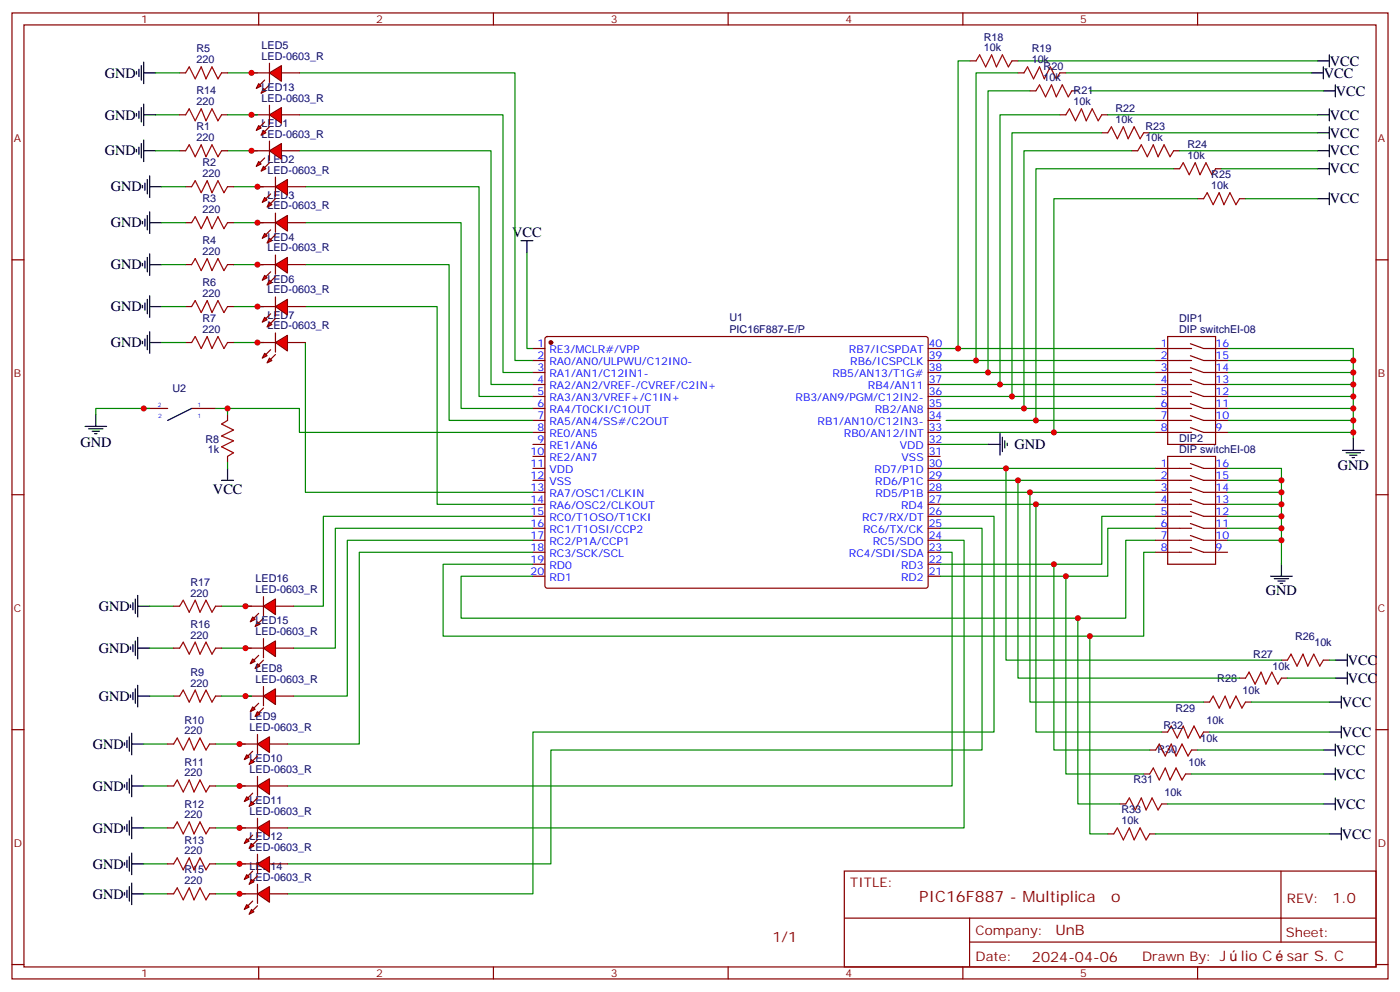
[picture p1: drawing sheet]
<svg xmlns="http://www.w3.org/2000/svg" width="412mm" height="292mm" viewBox="0 0 412 292" stroke-linecap="round" stroke-linejoin="round" font-family="sans-serif">
<g fill="none" stroke="#870000" stroke-width=".35">
<path d="M3.5 3.8h405.4v284.3h-405.4zM7.1 7.3h398.2v277.3h-398.2zM76.2 3.8v3.5M145.3 3.8v3.5M214.5 3.8v3.5M283.6 3.8v3.5M352.8 3.8v3.5M3.5 76.5h3.6M405.3 76.5h3.6M3.5 145.6h3.6M405.3 145.6h3.6M51.2 178.4h1.7"/>
<path d="M63.5 178.4h1.8M3.5 214.8h3.6M405.3 214.8h3.6M248.7 256.4h156.6v28.2h-156.6zM377.3 256.4v20.9M248.7 270.2h156.5M285.6 277.3h119.6M285.6 270.2v14.2M3.5 283.9h3.6M76.2 284.6v3.5M145.3 284.6v3.5M214.5 284.6v3.5"/>
<path d="M283.6 284.6v3.5M352.8 284.6v3.5M405.3 283.9h3.6"/>
</g>
<path d="M157 159h-54.7v45.9h-15.9M157 155.5h-58.2v35.3h-12.4M157 152h-61.8v26.4h-8.8M276.9 152h15.9v63.5h-135.8v47.6h-72.3M276.9 155.5h12.4v65.3h-127v33.5h-77.6M276.9 159h7.1v84.7h-199.3M44.1 178.4h7.1M65.3 178.4h8.8M157 162.6h-51.2v56.4h-21.1M276.9 162.6h3.6v68.8h-195.8" fill="none" stroke="#008700" stroke-width=".35"/>
<path d="M38.5 178.1v.7M39.2 177.4v2.1M39.9 176.3v4.3M40.6 178.4h3.5M40.6 175.3v6.3" fill="none" stroke="#000" stroke-width=".35"/>
<path d="M52.9 178.4l1.1-1.7 1.7 3.5 1.8-3.5 1.4 3.5 1.8-3.5 1.7 3.5 1.1-1.8" fill="none" stroke="#a10000" stroke-width=".35"/>
<g fill="#f00" stroke="#870000" stroke-width=".35">
<path d="M77.6 178.4l3.5-2.1v4.6z"/>
<path d="M77.6 175.6v5.7z"/>
</g>
<g fill="#870000" stroke="#870000" stroke-width=".35">
<path d="M77.6 182l-1.4 1.4z"/>
<path d="M76.2 180.6l-1.4 1.4z"/>
</g>
<g fill="#f00" stroke="#870000" stroke-width=".35">
<path d="M75.8 183l.8 .7-1.5 .7z"/>
<path d="M74.4 181.6l.7 .7-1.4 .7z"/>
</g>
<path d="M72.3 178.4h5.3M81.1 178.4h5.3M51.2 190.8h1.7M63.5 190.8h1.8" fill="none" stroke="#870000" stroke-width=".35"/>
<path d="M44.1 190.8h7.1M65.3 190.8h8.8" fill="none" stroke="#008700" stroke-width=".35"/>
<path d="M38.5 190.4v.7M39.2 189.7v2.1M39.9 188.7v4.2M40.6 190.8h3.5M40.6 187.6v6.4" fill="none" stroke="#000" stroke-width=".35"/>
<path d="M52.9 190.8l1.1-1.8 1.7 3.5 1.8-3.5 1.4 3.5 1.8-3.5 1.7 3.5 1.1-1.7" fill="none" stroke="#a10000" stroke-width=".35"/>
<g fill="#f00" stroke="#870000" stroke-width=".35">
<path d="M77.6 190.8l3.5-2.1v4.6z"/>
<path d="M77.6 188v5.6z"/>
</g>
<g fill="#870000" stroke="#870000" stroke-width=".35">
<path d="M77.6 194.3l-1.4 1.4z"/>
<path d="M76.2 192.9l-1.4 1.4z"/>
</g>
<g fill="#f00" stroke="#870000" stroke-width=".35">
<path d="M75.8 195.4l.8 .7-1.5 .7z"/>
<path d="M74.4 194l.7 .7-1.4 .7z"/>
</g>
<path d="M72.3 190.8h5.3M81.1 190.8h5.3M49.4 263.1h1.8M61.7 263.1h1.8" fill="none" stroke="#870000" stroke-width=".35"/>
<path d="M42.3 263.1h7.1M63.5 263.1h8.8" fill="none" stroke="#008700" stroke-width=".35"/>
<path d="M38.8 259.9v6.4M36.7 262.7v.8M37.4 262v2.2M38.1 261v4.2M38.8 263.1h3.5" fill="none" stroke="#000" stroke-width=".35"/>
<path d="M51.2 263.1l1-1.8 1.8 3.6 1.7-3.6 1.4 3.6 1.8-3.6 1.8 3.6 1-1.8" fill="none" stroke="#a10000" stroke-width=".35"/>
<g fill="#f00" stroke="#870000" stroke-width=".35">
<path d="M75.8 263.1l3.6-2.1v4.6z"/>
<path d="M75.8 260.3v5.6z"/>
</g>
<g fill="#870000" stroke="#870000" stroke-width=".35">
<path d="M75.8 266.6l-1.4 1.4z"/>
<path d="M74.4 265.2l-1.4 1.4z"/>
</g>
<g fill="#f00" stroke="#870000" stroke-width=".35">
<path d="M74.1 267.7l.7 .7-1.4 .7z"/>
<path d="M72.7 266.3l.7 .7-1.4 .7z"/>
</g>
<path d="M49.4 254.3h1.8M61.7 254.3h1.8M70.6 263.1h5.2M79.4 263.1h5.3" fill="none" stroke="#870000" stroke-width=".35"/>
<path d="M42.3 254.3h7.1M63.5 254.3h8.8" fill="none" stroke="#008700" stroke-width=".35"/>
<path d="M36.7 253.9v.7M37.4 253.2v2.1M38.1 252.2v4.2M38.8 254.3h3.5M38.8 251.1v6.4" fill="none" stroke="#000" stroke-width=".35"/>
<path d="M51.2 254.3l1-1.8 1.8 3.5 1.7-3.5 1.4 3.5 1.8-3.5 1.8 3.5 1-1.7" fill="none" stroke="#a10000" stroke-width=".35"/>
<g fill="#f00" stroke="#870000" stroke-width=".35">
<path d="M75.8 254.3l3.6-2.1v4.6z"/>
<path d="M75.8 251.5v5.6z"/>
</g>
<g fill="#870000" stroke="#870000" stroke-width=".35">
<path d="M75.8 257.8l-1.4 1.4z"/>
<path d="M73 257.8l1.4-1.4z"/>
</g>
<g fill="#f00" stroke="#870000" stroke-width=".35">
<path d="M74.1 258.9l.7 .7-1.4 .7z"/>
<path d="M72.7 257.5l.7 .7-1.4 .7z"/>
</g>
<path d="M49.4 243.7h1.8M61.7 243.7h1.8M70.6 254.3h5.2M79.4 254.3h5.3" fill="none" stroke="#870000" stroke-width=".35"/>
<path d="M42.3 243.7h7.1M63.5 243.7h8.8" fill="none" stroke="#008700" stroke-width=".35"/>
<path d="M36.7 243.3v.8M37.4 242.6v2.2M38.1 241.6v4.2M38.8 243.7h3.5M38.8 240.5v6.4" fill="none" stroke="#000" stroke-width=".35"/>
<path d="M51.2 243.7l1-1.8 1.8 3.6 1.7-3.6 1.4 3.6 1.8-3.6 1.8 3.6 1-1.8" fill="none" stroke="#a10000" stroke-width=".35"/>
<g fill="#f00" stroke="#870000" stroke-width=".35">
<path d="M75.8 243.7l3.6-2.1v4.6z"/>
<path d="M75.8 240.9v5.6z"/>
</g>
<g fill="#870000" stroke="#870000" stroke-width=".35">
<path d="M75.8 247.2l-1.4 1.4z"/>
<path d="M73 247.2l1.4-1.4z"/>
</g>
<g fill="#f00" stroke="#870000" stroke-width=".35">
<path d="M74.1 248.3l.7 .7-1.4 .7z"/>
<path d="M72.7 246.9l.7 .7-1.4 .7z"/>
</g>
<path d="M49.4 231.4h1.8M61.7 231.4h1.8M70.6 243.7h5.2M79.4 243.7h5.3" fill="none" stroke="#870000" stroke-width=".35"/>
<path d="M42.3 231.4h7.1M63.5 231.4h8.8" fill="none" stroke="#008700" stroke-width=".35"/>
<path d="M36.7 231v.7M37.4 230.3v2.1M38.1 229.2v4.3M38.8 231.4h3.5M38.8 228.2v6.3" fill="none" stroke="#000" stroke-width=".35"/>
<path d="M51.2 231.4l1-1.8 1.8 3.5 1.7-3.5 1.4 3.5 1.8-3.5 1.8 3.5 1-1.7" fill="none" stroke="#a10000" stroke-width=".35"/>
<g fill="#f00" stroke="#870000" stroke-width=".35">
<path d="M75.8 231.4l3.6-2.2v4.6z"/>
<path d="M75.8 228.5v5.7z"/>
</g>
<g fill="#870000" stroke="#870000" stroke-width=".35">
<path d="M75.8 234.9l-1.4 1.4z"/>
<path d="M74.4 233.5l-1.4 1.4z"/>
</g>
<g fill="#f00" stroke="#870000" stroke-width=".35">
<path d="M74.1 235.9l.7 .7-1.4 .7z"/>
<path d="M72.7 234.5l.7 .7-1.4 .7z"/>
</g>
<path d="M49.4 219h1.8M61.7 219h1.8M70.6 231.4h5.2M79.4 231.4h5.3" fill="none" stroke="#870000" stroke-width=".35"/>
<path d="M42.3 219h7.1M63.5 219h8.8" fill="none" stroke="#008700" stroke-width=".35"/>
<path d="M36.7 218.7v.7M37.4 217.9v2.2M38.1 216.9v4.2M38.8 219h3.5M38.8 215.8v6.4" fill="none" stroke="#000" stroke-width=".35"/>
<path d="M51.2 219l1-1.8 1.8 3.6 1.7-3.6 1.4 3.6 1.8-3.6 1.8 3.6 1-1.8" fill="none" stroke="#a10000" stroke-width=".35"/>
<g fill="#f00" stroke="#870000" stroke-width=".35">
<path d="M75.8 219l3.6-2.1v4.6z"/>
<path d="M75.8 216.2v5.6z"/>
</g>
<g fill="#870000" stroke="#870000" stroke-width=".35">
<path d="M75.8 222.5l-1.4 1.4z"/>
<path d="M74.4 221.1l-1.4 1.4z"/>
</g>
<g fill="#f00" stroke="#870000" stroke-width=".35">
<path d="M74.1 223.6l.7 .7-1.4 .7z"/>
<path d="M72.7 222.2l.7 .7-1.4 .7z"/>
</g>
<path d="M70.6 219h5.2M79.4 219h5.3" fill="none" stroke="#870000" stroke-width=".35"/>
<g fill="#f00" stroke="#870000" stroke-width=".35">
<path d="M77.6 204.9l3.5-2.1v4.6z"/>
<path d="M77.6 202.1v5.6z"/>
</g>
<g fill="#870000" stroke="#870000" stroke-width=".35">
<path d="M77.6 208.4l-1.4 1.4z"/>
<path d="M76.2 207l-1.4 1.4z"/>
</g>
<g fill="#f00" stroke="#870000" stroke-width=".35">
<path d="M75.8 209.5l.8 .7-1.5 .7z"/>
<path d="M74.4 208.1l.7 .7-1.4 .7z"/>
</g>
<path d="M54.7 100.8h1.7M67 100.8h1.8M42.3 120.2h7.1M56.4 120.2h7.1M67 122v1.8M67 134.3v1.8M51.2 204.9h1.7M63.5 204.9h1.8M72.3 204.9h5.3M81.1 204.9h5.3" fill="none" stroke="#870000" stroke-width=".35"/>
<path d="M56.4 100.8l1.1-1.7 1.8 3.5 1.7-3.5 1.4 3.5 1.8-3.5 1.8 3.5 1-1.8M67 123.8l-1.7 1 3.5 1.8-3.5 1.7 3.5 1.5-3.5 1.7 3.5 1.8-1.8 1M52.9 204.9l1.1-1.8 1.7 3.6 1.8-3.6 1.4 3.6 1.8-3.6 1.7 3.6 1.1-1.8" fill="none" stroke="#a10000" stroke-width=".35"/>
<g fill="none" stroke="#008700" stroke-width=".35">
<path d="M88.2 33.8h60v75.8h8.8M88.2 21.4h63.5v84.7h5.3M88.2 44.4h56.4v68.8h12.4M90 55h51.1v61.7h15.9M90 77.9h42.3v45.9h24.7M90 65.5h45.8v54.7h21.2M155.2 74.4v28.2h1.8M90 90.2h38.8v58.2h28.2M68.8 100.8h8.8M90 100.8v44.1h67M44.1 120.2h-15.9v1.8M63.5 120.2h3.5v1.8"/>
<path d="M67 120.2h21.2v7.1h68.8M67 136.1v1.8M44.1 204.9h7.1M65.3 204.9h8.8"/>
</g>
<g fill="none" stroke="#000" stroke-width=".35">
<path d="M153.5 70.8h3.5M155.2 70.8v3.6M25 125.5h6.4M26.1 126.2h4.2M27.2 126.9h2.1M27.9 127.6h.7M28.2 122v3.5M56.4 120.2l-7 3.6M67 137.9v3.5M65.3 141.4h3.5M38.5 204.5v.7M39.2 203.8v2.2"/>
<path d="M39.9 202.8v4.2M40.6 204.9h3.5M40.6 201.7v6.4"/>
</g>
<g fill="#f00" stroke="#870000" stroke-width=".35">
<path d="M81.1 100.8l3.6-2.1v4.6z"/>
<path d="M81.1 98v5.6z"/>
</g>
<g fill="#870000" stroke="#870000" stroke-width=".35">
<path d="M81.1 104.4l-1.4 1.4z"/>
<path d="M79.7 102.9l-1.4 1.5z"/>
</g>
<g fill="#f00" stroke="#870000" stroke-width=".35">
<path d="M79.4 105.4l.7 .7-1.4 .7z"/>
<path d="M78 104l.7 .7-1.4 .7z"/>
</g>
<path d="M54.7 90.2h1.7M67 90.2h1.8M75.8 100.8h5.3M84.7 100.8h5.3" fill="none" stroke="#870000" stroke-width=".35"/>
<path d="M42.7 99.8v2.1M43.4 98.7v4.2M44.1 97.6v6.4M42 100.5v.7M44.1 100.8h3.5" fill="none" stroke="#000" stroke-width=".35"/>
<path d="M68.8 90.2h8.8M47.6 100.8h7.1" fill="none" stroke="#008700" stroke-width=".35"/>
<path d="M56.4 90.2l1.1-1.7 1.8 3.5 1.7-3.5 1.4 3.5 1.8-3.5 1.8 3.5 1-1.8" fill="none" stroke="#a10000" stroke-width=".35"/>
<g fill="#f00" stroke="#870000" stroke-width=".35">
<path d="M81.1 90.2l3.6-2.1v4.6z"/>
<path d="M81.1 87.4v5.7z"/>
</g>
<g fill="#870000" stroke="#870000" stroke-width=".35">
<path d="M79.7 95.2l1.4-1.4z"/>
<path d="M79.7 92.4l-1.4 1.4z"/>
</g>
<g fill="#f00" stroke="#870000" stroke-width=".35">
<path d="M79.4 94.8l.7 .7-1.4 .7z"/>
<path d="M78 93.4l.7 .7-1.4 .7z"/>
</g>
<path d="M52.9 21.4h1.8M65.3 21.4h1.7M75.8 90.2h5.3M84.7 90.2h5.3" fill="none" stroke="#870000" stroke-width=".35"/>
<path d="M42 89.9v.7M42.7 89.2v2.1M43.4 88.1v4.3M44.1 90.2h3.5M44.1 87.1v6.3" fill="none" stroke="#000" stroke-width=".35"/>
<path d="M67 21.4h8.8M47.6 90.2h7.1" fill="none" stroke="#008700" stroke-width=".35"/>
<path d="M54.7 21.4l1-1.7 1.8 3.5 1.8-3.5 1.4 3.5 1.7-3.5 1.8 3.5 1.1-1.8" fill="none" stroke="#a10000" stroke-width=".35"/>
<g fill="#f00" stroke="#870000" stroke-width=".35">
<path d="M79.4 21.4l3.5-2.1v4.6z"/>
<path d="M79.4 18.6v5.7z"/>
</g>
<g fill="#870000" stroke="#870000" stroke-width=".35">
<path d="M79.4 25l-1.4 1.4z"/>
<path d="M76.6 25l1.4-1.4z"/>
</g>
<g fill="#f00" stroke="#870000" stroke-width=".35">
<path d="M77.6 26l.7 .7-1.4 .7z"/>
<path d="M76.2 24.6l.7 .7-1.4 .7z"/>
</g>
<path d="M74.1 21.4h5.3M82.9 21.4h5.3M54.7 77.9h1.7M67 77.9h1.8" fill="none" stroke="#870000" stroke-width=".35"/>
<path d="M41.6 19.3v4.3M42.3 18.3v6.3M40.2 21.1v.7M40.9 20.4v2.1M42.3 21.4h3.6" fill="none" stroke="#000" stroke-width=".35"/>
<path d="M45.9 21.4h7M68.8 77.9h8.8" fill="none" stroke="#008700" stroke-width=".35"/>
<path d="M56.4 77.9l1.1-1.8 1.8 3.6 1.7-3.6 1.4 3.6 1.8-3.6 1.8 3.6 1-1.8" fill="none" stroke="#a10000" stroke-width=".35"/>
<g fill="#f00" stroke="#870000" stroke-width=".35">
<path d="M81.1 77.9l3.6-2.1v4.6z"/>
<path d="M81.1 75.1v5.6z"/>
</g>
<g fill="#870000" stroke="#870000" stroke-width=".35">
<path d="M79.7 82.8l1.4-1.4z"/>
<path d="M79.7 80l-1.4 1.4z"/>
</g>
<g fill="#f00" stroke="#870000" stroke-width=".35">
<path d="M79.4 82.5l.7 .7-1.4 .7z"/>
<path d="M78 81.1l.7 .7-1.4 .7z"/>
</g>
<path d="M54.7 65.5h1.7M67 65.5h1.8M75.8 77.9h5.3M84.7 77.9h5.3" fill="none" stroke="#870000" stroke-width=".35"/>
<path d="M42 77.5v.7M42.7 76.8v2.2M43.4 75.8v4.2M44.1 77.9h3.5M44.1 74.7v6.4" fill="none" stroke="#000" stroke-width=".35"/>
<path d="M47.6 77.9h7.1M68.8 65.5h8.8" fill="none" stroke="#008700" stroke-width=".35"/>
<path d="M56.4 65.5l1.1-1.7 1.8 3.5 1.7-3.5 1.4 3.5 1.8-3.5 1.8 3.5 1-1.8" fill="none" stroke="#a10000" stroke-width=".35"/>
<g fill="#f00" stroke="#870000" stroke-width=".35">
<path d="M81.1 65.5l3.6-2.1v4.6z"/>
<path d="M81.1 62.7v5.7z"/>
</g>
<g fill="#870000" stroke="#870000" stroke-width=".35">
<path d="M81.1 69.1l-1.4 1.4z"/>
<path d="M79.7 67.7l-1.4 1.4z"/>
</g>
<g fill="#f00" stroke="#870000" stroke-width=".35">
<path d="M79.4 70.1l.7 .7-1.4 .7z"/>
<path d="M78 68.7l.7 .7-1.4 .7z"/>
</g>
<path d="M54.7 55h1.7M67 55h1.8M75.8 65.5h5.3M84.7 65.5h5.3" fill="none" stroke="#870000" stroke-width=".35"/>
<path d="M42 65.2v.7M42.7 64.5v2.1M43.4 63.4v4.3M44.1 65.5h3.5M44.1 62.4v6.3" fill="none" stroke="#000" stroke-width=".35"/>
<path d="M68.8 55h8.8M47.6 65.5h7.1" fill="none" stroke="#008700" stroke-width=".35"/>
<path d="M56.4 55l1.1-1.8 1.8 3.5 1.7-3.5 1.4 3.5 1.8-3.5 1.8 3.5 1-1.7" fill="none" stroke="#a10000" stroke-width=".35"/>
<g fill="#f00" stroke="#870000" stroke-width=".35">
<path d="M81.1 55l3.6-2.2v4.6z"/>
<path d="M81.1 52.1v5.7z"/>
</g>
<g fill="#870000" stroke="#870000" stroke-width=".35">
<path d="M79.7 59.9l1.4-1.4z"/>
<path d="M79.7 57.1l-1.4 1.4z"/>
</g>
<g fill="#f00" stroke="#870000" stroke-width=".35">
<path d="M79.4 59.5l.7 .8-1.4 .7z"/>
<path d="M78 58.1l.7 .7-1.4 .7z"/>
</g>
<path d="M52.9 44.4h1.8M65.3 44.4h1.7M75.8 55h5.3M84.7 55h5.3" fill="none" stroke="#870000" stroke-width=".35"/>
<path d="M42 54.6v.7M42.7 53.9v2.1M43.4 52.8v4.3M44.1 55h3.5M44.1 51.8v6.3" fill="none" stroke="#000" stroke-width=".35"/>
<path d="M47.6 55h7.1M67 44.4h8.8" fill="none" stroke="#008700" stroke-width=".35"/>
<path d="M54.7 44.4l1-1.8 1.8 3.5 1.8-3.5 1.4 3.5 1.7-3.5 1.8 3.5 1.1-1.7" fill="none" stroke="#a10000" stroke-width=".35"/>
<g fill="#f00" stroke="#870000" stroke-width=".35">
<path d="M79.4 44.4l3.5-2.1v4.5z"/>
<path d="M79.4 41.6v5.6z"/>
</g>
<g fill="#870000" stroke="#870000" stroke-width=".35">
<path d="M79.4 47.9l-1.4 1.4z"/>
<path d="M76.6 47.9l1.4-1.4z"/>
</g>
<g fill="#f00" stroke="#870000" stroke-width=".35">
<path d="M77.6 49l.7 .7-1.4 .7z"/>
<path d="M76.2 47.6l.7 .7-1.4 .7z"/>
</g>
<path d="M74.1 44.4h5.3M82.9 44.4h5.3" fill="none" stroke="#870000" stroke-width=".35"/>
<path d="M40.2 33.4v.7M40.9 32.7v2.2M41.6 31.7v4.2M42.3 30.6v6.4M42.3 33.8h3.6M40.2 44v.7M40.9 43.3v2.1M41.6 42.3v4.2M42.3 44.4h3.6M42.3 41.2v6.4" fill="none" stroke="#000" stroke-width=".35"/>
<path d="M45.9 33.8h7M45.9 44.4h7" fill="none" stroke="#008700" stroke-width=".35"/>
<g fill="#f00" stroke="#870000" stroke-width=".35">
<path d="M79.4 33.8l3.5-2.1v4.6z"/>
<path d="M79.4 31v5.6z"/>
</g>
<g fill="#870000" stroke="#870000" stroke-width=".35">
<path d="M79.4 37.3l-1.4 1.4z"/>
<path d="M76.6 37.3l1.4-1.4z"/>
</g>
<g fill="#f00" stroke="#870000" stroke-width=".35">
<path d="M77.6 38.4l.7 .7-1.4 .7z"/>
<path d="M76.2 37l.7 .7-1.4 .7z"/>
</g>
<g fill="none" stroke="#870000" stroke-width=".35">
<path d="M285.8 17.9h1.7M298.1 17.9h1.8M52.9 33.8h1.8M65.3 33.8h1.7M74.1 33.8h5.3M82.9 33.8h5.3M299.9 21.4h1.7M303.4 26.7h1.8M312.2 33.8h1.8M312.2 21.4h1.8M315.7 26.7h1.8M324.6 33.8h1.7"/>
<path d="M324.6 39.1h1.7M336.9 39.1h1.8M333.4 44.4h1.7M345.7 44.4h1.8M345.7 49.7h1.8M352.8 58.5h1.7M358.1 49.7h1.7M365.1 58.5h1.8M160.7 99.3l.5-.2h111.8l.4 .7-.1 72.9-.6 .4h-111.8l-.4-.7v-72.6zM344 99.1h14.1v31.7h-14.1zM157 116.7h3.5M157 102.6h3.5"/>
<path d="M157 106.1h3.5M157 109.6h3.5M157 113.2h3.5M273.4 116.7h3.5M273.4 102.6h3.5M273.4 106.1h3.5M273.4 109.6h3.5M273.4 113.2h3.5M340.4 116.7h10.6M340.4 102.6h10.6M340.4 106.1h10.6M340.4 109.6h10.6"/>
<path d="M340.4 113.2h10.6M350.7 115.3l3.8 1.4h7.1M350.7 118.8l3.8 1.4h7.1M350.7 101.2l3.8 1.4h7.1M350.7 104.7l3.8 1.4h7.1M350.7 108.2l3.8 1.4h7.1M350.7 111.8l3.8 1.4h7.1M157 137.9h3.5M157 120.2h3.5M157 123.8h3.5M157 127.3h3.5M157 130.8h3.5"/>
<path d="M157 134.3h3.5M273.4 137.9h3.5M273.4 120.2h3.5M273.4 123.8h3.5M273.4 127.3h3.5M273.4 130.8h3.5M273.4 134.3h3.5M340.4 137.9h10.6M340.4 120.2h10.6M340.4 123.8h10.6M340.4 127.3h10.6M344 134.3h14.1v31.8h-14.1z"/>
<path d="M350.7 136.5l3.8 1.4h7.1M350.7 140l3.8 1.4h7.1M350.7 122.3l3.8 1.5h7.1M350.7 125.9l3.8 1.4h7.1M157 152h3.5M157 155.5h3.5M157 159h3.5M157 141.4h3.5M157 144.9h3.5M157 148.4h3.5M273.4 152h3.5M273.4 155.5h3.5"/>
<path d="M273.4 159h3.5M273.4 141.4h3.5M273.4 144.9h3.5M273.4 148.4h3.5M340.4 152h10.6M340.4 155.5h10.6M340.4 159h10.6M340.4 141.4h10.6M340.4 144.9h10.6M340.4 148.4h10.6M350.7 150.6l3.8 1.4h7.1M350.7 154.1l3.8 1.4h7.1"/>
<path d="M350.7 157.6l3.8 1.4h7.1M350.7 143.5l3.8 1.4h7.1M350.7 147l3.8 1.4h7.1M157 162.6h3.5M157 166.1h3.5M157 169.6h3.5M273.4 162.6h3.5M273.4 166.1h3.5M273.4 169.6h3.5M340.4 162.6h10.6M350.7 161.1l3.8 1.5h7.1M365.1 199.6h1.8"/>
<path d="M377.5 194.3h1.7M377.5 199.6h1.7M389.8 194.3h1.8M342.2 215.5h1.8M354.5 206.7h1.8M354.5 215.5h1.8M366.9 206.7h1.8M329.8 236.6h1.8M336.9 227.8h1.8M338.7 220.8h1.7M342.2 236.6h1.8M349.2 227.8h1.8"/>
<path d="M351 220.8h1.8M326.3 245.5h1.8M338.7 245.5h1.7"/>
</g>
<g fill="none" stroke="#a10000" stroke-width=".35">
<path d="M287.5 17.9l1.1-1.7 1.7 3.5 1.8-3.5 1.4 3.5 1.8-3.5 1.7 3.5 1.1-1.8M54.7 33.8l1-1.8 1.8 3.6 1.8-3.6 1.4 3.6 1.7-3.6 1.8 3.6 1.1-1.8M301.6 21.4l1.1-1.7 1.7 3.5 1.8-3.5 1.4 3.5 1.8-3.5 1.7 3.5 1.1-1.8M305.2 26.7l1-1.7 1.8 3.5 1.7-3.5 1.4 3.5 1.8-3.5 1.8 3.5 1-1.8M314 33.8l1-1.8 1.8 3.6 1.8-3.6 1.4 3.6 1.7-3.6 1.8 3.6 1.1-1.8M326.3 39.1l1.1-1.8 1.7 3.6 1.8-3.6 1.4 3.6 1.8-3.6 1.7 3.6 1.1-1.8M335.1 44.4l1.1-1.8 1.8 3.5 1.7-3.5 1.4 3.5 1.8-3.5 1.8 3.5 1-1.7M347.5 49.7l1-1.8 1.8 3.5 1.8-3.5 1.4 3.5 1.7-3.5 1.8 3.5 1.1-1.7M354.5 58.5l1.1-1.8 1.8 3.6 1.7-3.6 1.4 3.6 1.8-3.6 1.8 3.6 1-1.8M366.9 199.6l1-1.8 1.8 3.6 1.8-3.6 1.4 3.6 1.7-3.6 1.8 3.6 1.1-1.8M379.2 194.3l1.1-1.8 1.8 3.6 1.7-3.6 1.4 3.6 1.8-3.6 1.8 3.6 1-1.8M344 215.5l1-1.8 1.8 3.5 1.7-3.5 1.5 3.5 1.7-3.5 1.8 3.5 1-1.7"/>
<path d="M356.3 206.7l1.1-1.8 1.7 3.5 1.8-3.5 1.4 3.5 1.8-3.5 1.7 3.5 1.1-1.7M331.6 236.6l1.1-1.7 1.7 3.5 1.8-3.5 1.4 3.5 1.8-3.5 1.7 3.5 1.1-1.8M338.7 227.8l1-1.7 1.8 3.5 1.8-3.5 1.4 3.5 1.7-3.5 1.8 3.5 1-1.8M340.4 220.8l1.1-1.8 1.8 3.5 1.7-3.5 1.4 3.5 1.8-3.5 1.8 3.5 1-1.7M328.1 245.5l1-1.8 1.8 3.5 1.8-3.5 1.4 3.5 1.7-3.5 1.8 3.5 1.1-1.7"/>
</g>
<g fill="none" stroke="#008700" stroke-width=".35">
<path d="M285.8 17.9h-3.6v84.7M299.9 17.9h88.2M67 33.8h8.8M299.9 21.4h-12.4v84.7M303.4 26.7h-12.4v82.9M312.2 33.8h-17.6v79.4M314 21.4h72.3M321 26.7h68.8M324.6 39.1h-26.5v77.6M326.3 33.8h61.8M338.7 39.1h49.4M333.4 44.4h-31.8v75.8"/>
<path d="M345.7 49.7h-40.5v74.1M347.5 44.4h40.6M352.8 58.5h-42.4v68.8M359.8 49.7h28.3M366.9 58.5h21.2M276.9 116.7h63.5M276.9 109.6h63.5M276.9 113.2h63.5M276.9 106.1h63.5M276.9 102.6h63.5M361.6 102.6h37v3.5M361.6 116.7h37"/>
<path d="M361.6 113.2h37M361.6 109.6h37M361.6 106.1h37v22.9M276.9 137.9h63.5M276.9 130.8h14.1M276.9 127.3h63.5M276.9 120.2h63.5M278.7 123.8h61.7M296.3 137.9v56.4h81.2M361.6 127.3h37M361.6 123.8h37M361.6 120.2h37"/>
<path d="M361.6 137.9h15.9v28.2M276.9 144.9h63.5M276.9 148.4h63.5M276.9 141.4h63.5M299.9 141.4v58.2h65.2M303.4 144.9v61.8h51.1M305.2 148.4v67.1h37M340.4 159h-8.8v23h-195.8v-12.4h21.2M340.4 155.5h-14.1v14.1h-49.4M340.4 152h-15.8v14.1h-47.7M361.6 148.4h15.9M361.6 141.4h15.9"/>
<path d="M361.6 144.9h15.9M361.6 152h15.9M361.6 155.5h15.9M361.6 159h15.9M310.4 166.1v54.7h28.3M314 169.6v58.2h22.9M340.4 162.6h-3.5v24.7h-206.4v-21.2h26.5M317.5 182v54.6h12.3M321 187.3v58.2h5.3M379.2 199.6h14.1M391.6 194.3h1.7M356.3 215.5h35.3"/>
<path d="M368.7 206.7h22.9M344 236.6h45.8M351 227.8h38.8M352.8 220.8h37M340.4 245.5h51.2"/>
</g>
<g fill="none" stroke="#000" stroke-width=".35">
<path d="M388.1 17.9h3.5M389.8 19.7v3.5M391.6 16.2v3.5M386.3 21.4h3.5M388.1 33.8h3.5M388.1 39.1h3.5M389.8 26.7h3.5M391.6 32v3.6M391.6 37.3v3.6M393.3 25v3.5M388.1 44.4h3.5M388.1 49.7h3.5"/>
<path d="M388.1 58.5h3.5M391.6 42.6v3.5M391.6 47.9v3.5M391.6 56.7v3.6M291 130.8h3.6M294.6 127.6v6.4M295.3 128.7v4.2M296 129.8v2.1M296.7 130.5v.7M395.5 132.6h6.3M396.5 133.3h4.3M397.6 134h2.1"/>
<path d="M398.3 134.7h.7M398.6 129v3.6M374.3 169.6h6.3M375.4 170.3h4.2M376.4 171h2.1M377.1 171.7h.7M377.5 166.1v3.5M393.3 194.3h3.6M393.3 199.6h3.6M396.9 192.5v3.6M396.9 197.8v3.6M391.6 206.7h3.5"/>
<path d="M391.6 215.5h3.5M393.3 219v3.5M395.1 204.9v3.5M395.1 213.7v3.5M389.8 220.8h3.5M389.8 227.8h3.5M389.8 236.6h3.5M393.3 226.1v3.5M393.3 234.9v3.5M391.6 245.5h3.5M395.1 243.7v3.5"/>
</g>
<circle cx="162.3" cy="100.8" r=".53" fill="#870000" stroke="#870000" stroke-width=".35"/>
<g fill="#c00">
<circle cx="72.3" cy="178.4" r=".88"/>
<circle cx="72.3" cy="190.8" r=".88"/>
<circle cx="70.6" cy="263.1" r=".88"/>
<circle cx="70.6" cy="254.3" r=".88"/>
<circle cx="70.6" cy="243.7" r=".88"/>
<circle cx="70.6" cy="231.4" r=".88"/>
<circle cx="70.6" cy="219" r=".88"/>
<circle cx="72.3" cy="204.9" r=".88"/>
<circle cx="67" cy="120.2" r=".88"/>
<circle cx="42.3" cy="120.2" r=".88"/>
<circle cx="75.8" cy="100.8" r=".88"/>
<circle cx="75.8" cy="90.2" r=".88"/>
<circle cx="74.1" cy="21.4" r=".88"/>
<circle cx="75.8" cy="77.9" r=".88"/>
<circle cx="75.8" cy="65.5" r=".88"/>
<circle cx="75.8" cy="55" r=".88"/>
<circle cx="74.1" cy="44.4" r=".88"/>
<circle cx="74.1" cy="33.8" r=".88"/>
<circle cx="282.2" cy="102.6" r=".88"/>
<circle cx="287.5" cy="106.1" r=".88"/>
<circle cx="291" cy="109.6" r=".88"/>
<circle cx="294.6" cy="113.2" r=".88"/>
<circle cx="298.1" cy="116.7" r=".88"/>
<circle cx="301.6" cy="120.2" r=".88"/>
<circle cx="305.2" cy="123.8" r=".88"/>
<circle cx="310.4" cy="127.3" r=".88"/>
<circle cx="299.9" cy="141.4" r=".88"/>
<circle cx="296.3" cy="137.9" r=".88"/>
<circle cx="303.4" cy="144.9" r=".88"/>
<circle cx="305.2" cy="148.4" r=".88"/>
<circle cx="310.4" cy="166.1" r=".88"/>
<circle cx="314" cy="169.6" r=".88"/>
<circle cx="317.5" cy="182" r=".88"/>
<circle cx="321" cy="187.3" r=".88"/>
<circle cx="398.6" cy="106.1" r=".88"/>
<circle cx="398.6" cy="113.2" r=".88"/>
<circle cx="398.6" cy="109.6" r=".88"/>
<circle cx="398.6" cy="116.7" r=".88"/>
<circle cx="398.6" cy="120.2" r=".88"/>
<circle cx="398.6" cy="123.8" r=".88"/>
<circle cx="398.6" cy="127.3" r=".88"/>
<circle cx="377.5" cy="141.4" r=".88"/>
<circle cx="377.5" cy="144.9" r=".88"/>
<circle cx="377.5" cy="148.4" r=".88"/>
<circle cx="377.5" cy="152" r=".88"/>
<circle cx="377.5" cy="155.5" r=".88"/>
<circle cx="377.5" cy="159" r=".88"/>
</g>
<g font-size="4.6" fill="#800">
<text x="270.8" y="265.4">PIC16F887 - Multiplica</text>
<text x="327.4" y="265.4">o</text>
</g>
<g font-size="4.2">
<text x="30.9" y="22.8">GND</text>
<text x="390" y="22.8">VCC</text>
<text x="391.8" y="19.3">VCC</text>
<text x="393.5" y="28.1">VCC</text>
<text x="30.9" y="35.2">GND</text>
<text x="391.8" y="35.2">VCC</text>
<text x="391.8" y="40.5">VCC</text>
<text x="30.9" y="45.8">GND</text>
<text x="391.8" y="45.8">VCC</text>
<text x="391.8" y="51.1">VCC</text>
<text x="32.6" y="56.3">GND</text>
<text x="391.8" y="59.9">VCC</text>
<text x="32.6" y="66.9">GND</text>
<text x="150.9" y="69.7">VCC</text>
<text x="32.6" y="79.3">GND</text>
<text x="32.6" y="91.6">GND</text>
<text x="32.6" y="102.2">GND</text>
<text x="23.7" y="131.7">GND</text>
<text x="298.8" y="132.2">GND</text>
<text x="394.1" y="138.2">GND</text>
<text x="62.7" y="145.5">VCC</text>
<text x="29.1" y="179.8">GND</text>
<text x="372.9" y="175.3">GND</text>
<text x="29.1" y="192.2">GND</text>
<text x="397.1" y="195.7">VCC</text>
<text x="397.1" y="201">VCC</text>
<text x="29.1" y="206.3">GND</text>
<text x="395.3" y="208">VCC</text>
<text x="27.3" y="220.4">GND</text>
<text x="395.3" y="216.9">VCC</text>
<text x="393.5" y="222.2">VCC</text>
<text x="27.3" y="232.7">GND</text>
<text x="393.5" y="229.2">VCC</text>
<text x="393.5" y="238">VCC</text>
<text x="27.3" y="245.1">GND</text>
<text x="395.3" y="246.8">VCC</text>
<text x="27.3" y="255.7">GND</text>
<text x="27.3" y="264.5">GND</text>
</g>
<g font-size="4.2" fill="#800">
<text x="392.5" y="265.7">1.0</text>
<text x="310.9" y="275.2">UnB</text>
<text x="227.5" y="277.2">1/1</text>
<text x="304" y="283">2024-04-06</text>
<text x="365.5" y="282.9">lio C</text>
<text x="379.1" y="282.9">sar S. C</text>
</g>
<g font-size="3.9" fill="#800">
<text x="250.5" y="261">TITLE:</text>
<text x="379.1" y="265.7">REV:</text>
<text x="287.4" y="275.2">Company:</text>
<text x="378.7" y="275.8">Sheet:</text>
<text x="287.4" y="282.9">Date:</text>
<text x="336.4" y="282.9">Drawn By: J</text>
</g>
<g font-size="3.2" fill="#800">
<text x="41.6" y="6.8">1</text>
<text x="110.8" y="6.8">2</text>
<text x="179.9" y="6.8">3</text>
<text x="249.1" y="6.8">4</text>
<text x="318.2" y="6.8">5</text>
<text x="4.1" y="41.9">A</text>
<text x="405.9" y="41.9">A</text>
<text x="4.1" y="111.1">B</text>
<text x="405.9" y="111.1">B</text>
<text x="4.1" y="180.2">C</text>
<text x="405.9" y="180.2">C</text>
<text x="4.1" y="249.3">D</text>
<text x="405.9" y="249.3">D</text>
<text x="41.6" y="287.6">1</text>
<text x="110.8" y="287.6">2</text>
<text x="179.9" y="287.6">3</text>
<text x="249.1" y="287.6">4</text>
<text x="318.2" y="287.6">5</text>
</g>
<g font-size="3.2" fill="#000080">
<text x="289.8" y="11.9">R18</text>
<text x="57.9" y="15.5">R5</text>
<text x="77" y="17.6">LED-0603_R</text>
<text x="77" y="14.4">LED5</text>
<text x="289.8" y="15.1">10k</text>
<text x="303.9" y="15.5">R19</text>
<text x="57.9" y="18.6">220</text>
<text x="303.9" y="18.6">10k</text>
<text x="307.4" y="23.9">10k</text>
<text x="307.4" y="20.7">R20</text>
<text x="57.9" y="27.8">R14</text>
<text x="77" y="29.9">LED-0603_R</text>
<text x="77" y="26.7">LED13</text>
<text x="316.2" y="27.8">R21</text>
<text x="57.9" y="31">220</text>
<text x="316.2" y="31">10k</text>
<text x="328.6" y="33.1">R22</text>
<text x="57.9" y="41.6">220</text>
<text x="57.9" y="38.4">R1</text>
<text x="77" y="40.5">LED-0603_R</text>
<text x="77" y="37.3">LED1</text>
<text x="328.6" y="36.3">10k</text>
<text x="337.4" y="41.6">10k</text>
<text x="337.4" y="38.4">R23</text>
<text x="78.8" y="47.9">LED2</text>
<text x="349.8" y="46.8">10k</text>
<text x="349.8" y="43.7">R24</text>
<text x="59.6" y="52.1">220</text>
<text x="59.6" y="49">R2</text>
<text x="78.8" y="51.1">LED-0603_R</text>
<text x="356.8" y="52.5">R25</text>
<text x="59.6" y="59.5">R3</text>
<text x="78.8" y="58.5">LED3</text>
<text x="356.8" y="55.7">10k</text>
<text x="59.6" y="62.7">220</text>
<text x="78.8" y="61.7">LED-0603_R</text>
<text x="59.6" y="71.9">R4</text>
<text x="78.8" y="70.8">LED4</text>
<text x="59.6" y="75.1">220</text>
<text x="78.8" y="74">LED-0603_R</text>
<text x="78.8" y="83.2">LED6</text>
<text x="59.6" y="87.4">220</text>
<text x="59.6" y="84.2">R6</text>
<text x="78.8" y="86.4">LED-0603_R</text>
<text x="59.6" y="94.8">R7</text>
<text x="78.8" y="93.8">LED7</text>
<text x="214.9" y="94.6">U1</text>
<text x="347.4" y="94.8">DIP1</text>
<text x="59.6" y="98">220</text>
<text x="78.8" y="96.9">LED-0603_R</text>
<text x="214.9" y="97.9">PIC16F887-E/P</text>
<text x="347.4" y="98">DIP switchEI-08</text>
<text x="50.8" y="115.3">U2</text>
<text x="60.5" y="130.3">R8</text>
<text x="347.4" y="130.1">DIP2</text>
<text x="61.2" y="133.5">1k</text>
<text x="347.4" y="133.3">DIP switchEI-08</text>
<text x="56.1" y="172.4">R17</text>
<text x="75.3" y="171.4">LED16</text>
<text x="56.1" y="175.6">220</text>
<text x="75.3" y="174.6">LED-0603_R</text>
<text x="56.1" y="184.8">R16</text>
<text x="75.3" y="183.7">LED15</text>
<text x="56.1" y="188">220</text>
<text x="75.3" y="186.9">LED-0603_R</text>
<text x="381.5" y="188.3">R26</text>
<text x="387.2" y="190.2">10k</text>
<text x="75.3" y="197.8">LED8</text>
<text x="369.2" y="193.6">R27</text>
<text x="374.8" y="197.2">10k</text>
<text x="56.1" y="202.1">220</text>
<text x="56.1" y="198.9">R9</text>
<text x="75.3" y="201">LED-0603_R</text>
<text x="358.6" y="200.6">R28</text>
<text x="346.2" y="209.4">R29</text>
<text x="366" y="204.2">10k</text>
<text x="54.3" y="213">R10</text>
<text x="73.5" y="215.1">LED-0603_R</text>
<text x="73.5" y="211.9">LED9</text>
<text x="342.7" y="214.7">R32</text>
<text x="355.4" y="213.1">10k</text>
<text x="54.3" y="216.2">220</text>
<text x="340.9" y="221.8">R30</text>
<text x="353.7" y="218.4">10k</text>
<text x="54.3" y="225.4">R11</text>
<text x="73.5" y="227.5">LED-0603_R</text>
<text x="73.5" y="224.3">LED10</text>
<text x="350.1" y="225.4">10k</text>
<text x="54.3" y="228.5">220</text>
<text x="333.9" y="230.6">R31</text>
<text x="54.3" y="237.7">R12</text>
<text x="73.5" y="239.8">LED-0603_R</text>
<text x="73.5" y="236.6">LED11</text>
<text x="330.4" y="239.4">R33</text>
<text x="343.1" y="234.3">10k</text>
<text x="54.3" y="240.9">220</text>
<text x="330.4" y="242.6">10k</text>
<text x="54.3" y="251.5">220</text>
<text x="54.3" y="248.3">R13</text>
<text x="73.5" y="250.4">LED-0603_R</text>
<text x="73.5" y="247.2">LED12</text>
<text x="54.3" y="257.1">R15</text>
<text x="73.5" y="256">LED14</text>
<text x="54.3" y="260.3">220</text>
<text x="73.5" y="259.2">LED-0603_R</text>
</g>
<g font-size="3.2" fill="#00f">
<text x="158.3" y="102.2">1</text>
<text x="158.3" y="105.8">2</text>
<text x="161.8" y="104">RE3/MCLR#/VPP</text>
<text x="161.8" y="107.5">RA0/AN0/ULPWU/C12IN0-</text>
<text x="250.1" y="104">RB7/ICSPDAT</text>
<text x="250.4" y="107.5">RB6/ICSPCLK</text>
<text x="273.6" y="105.8">39</text>
<text x="273.6" y="102.2">40</text>
<text x="341.9" y="105.8">2</text>
<text x="341.9" y="102.2">1</text>
<text x="358.1" y="105.8">15</text>
<text x="358.1" y="102.2">16</text>
<text x="158.3" y="109.3">3</text>
<text x="158.3" y="112.8">4</text>
<text x="161.8" y="111.1">RA1/AN1/C12IN1-</text>
<text x="245.2" y="111.1">RB5/AN13/T1G#</text>
<text x="273.6" y="112.8">37</text>
<text x="273.6" y="109.3">38</text>
<text x="341.9" y="109.3">3</text>
<text x="341.9" y="112.8">4</text>
<text x="358.1" y="112.8">13</text>
<text x="358.1" y="109.3">14</text>
<text x="158.3" y="116.3">5</text>
<text x="158.3" y="119.9">6</text>
<text x="161.8" y="114.6">RA2/AN2/VREF-/CVREF/C2IN+</text>
<text x="161.8" y="118.1">RA3/AN3/VREF+/C1IN+</text>
<text x="234.4" y="118.1">RB3/AN9/PGM/C12IN2-</text>
<text x="255.7" y="114.6">RB4/AN11</text>
<text x="273.6" y="119.9">35</text>
<text x="273.6" y="116.3">36</text>
<text x="341.9" y="116.3">5</text>
<text x="341.9" y="119.9">6</text>
<text x="358.1" y="119.9">11</text>
<text x="358.1" y="116.3">12</text>
<text x="158.3" y="123.4">7</text>
<text x="161.8" y="121.6">RA4/T0CKI/C1OUT</text>
<text x="161.8" y="125.2">RA5/AN4/SS#/C2OUT</text>
<text x="240.8" y="125.2">RB1/AN10/C12IN3-</text>
<text x="257.7" y="121.6">RB2/AN8</text>
<text x="273.6" y="123.4">34</text>
<text x="341.9" y="123.4">7</text>
<text x="358.1" y="123.4">10</text>
<text x="158.3" y="126.9">8</text>
<text x="158.3" y="130.5">9</text>
<text x="161.8" y="128.7">RE0/AN5</text>
<text x="248.6" y="128.7">RB0/AN12/INT</text>
<text x="273.6" y="130.5">32</text>
<text x="273.6" y="126.9">33</text>
<text x="341.9" y="126.9">8</text>
<text x="358.1" y="126.9">9</text>
<text x="156.3" y="134">10</text>
<text x="156.3" y="137.5">11</text>
<text x="161.8" y="132.2">RE1/AN6</text>
<text x="161.8" y="135.7">RE2/AN7</text>
<text x="265" y="132.2">VDD</text>
<text x="265.6" y="135.7">VSS</text>
<text x="273.6" y="137.5">30</text>
<text x="273.6" y="134">31</text>
<text x="341.9" y="137.5">1</text>
<text x="358.1" y="137.5">16</text>
<text x="156.3" y="141">12</text>
<text x="161.8" y="139.3">VDD</text>
<text x="161.8" y="142.8">VSS</text>
<text x="257.6" y="139.3">RD7/P1D</text>
<text x="257.8" y="142.8">RD6/P1C</text>
<text x="273.6" y="141">29</text>
<text x="341.9" y="141">2</text>
<text x="358.1" y="141">15</text>
<text x="156.3" y="144.6">13</text>
<text x="156.3" y="148.1">14</text>
<text x="161.8" y="146.3">RA7/OSC1/CLKIN</text>
<text x="161.8" y="149.9">RA6/OSC2/CLKOUT</text>
<text x="257.9" y="146.3">RD5/P1B</text>
<text x="265.4" y="149.9">RD4</text>
<text x="273.6" y="148.1">27</text>
<text x="273.6" y="144.6">28</text>
<text x="341.9" y="144.6">3</text>
<text x="341.9" y="148.1">4</text>
<text x="358.1" y="148.1">13</text>
<text x="358.1" y="144.6">14</text>
<text x="156.3" y="151.6">15</text>
<text x="156.3" y="155.2">16</text>
<text x="161.8" y="153.4">RC0/T1OSO/T1CKI</text>
<text x="254" y="153.4">RC7/RX/DT</text>
<text x="273.6" y="155.2">25</text>
<text x="273.6" y="151.6">26</text>
<text x="341.9" y="151.6">5</text>
<text x="341.9" y="155.2">6</text>
<text x="358.1" y="155.2">11</text>
<text x="358.1" y="151.6">12</text>
<text x="156.3" y="158.7">17</text>
<text x="161.8" y="156.9">RC1/T1OSI/CCP2</text>
<text x="161.8" y="160.4">RC2/P1A/CCP1</text>
<text x="254.2" y="156.9">RC6/TX/CK</text>
<text x="257.1" y="160.4">RC5/SDO</text>
<text x="273.6" y="158.7">24</text>
<text x="341.9" y="158.7">7</text>
<text x="358.1" y="158.7">10</text>
<text x="156.3" y="162.2">18</text>
<text x="156.3" y="165.7">19</text>
<text x="161.8" y="164">RC3/SCK/SCL</text>
<text x="161.8" y="167.5">RD0</text>
<text x="250" y="164">RC4/SDI/SDA</text>
<text x="265.4" y="167.5">RD3</text>
<text x="273.6" y="165.7">22</text>
<text x="273.6" y="162.2">23</text>
<text x="341.9" y="162.2">8</text>
<text x="358.1" y="162.2">9</text>
<text x="156.3" y="169.3">20</text>
<text x="161.8" y="171">RD1</text>
<text x="265.4" y="171">RD2</text>
<text x="273.6" y="169.3">21</text>
</g>
<g font-size="1.8" fill="#00f">
<text x="46.5" y="119.9">2</text>
<text x="58.2" y="119.9">1</text>
<text x="46.6" y="123">2</text>
<text x="58.1" y="123">1</text>
</g>
</svg>
